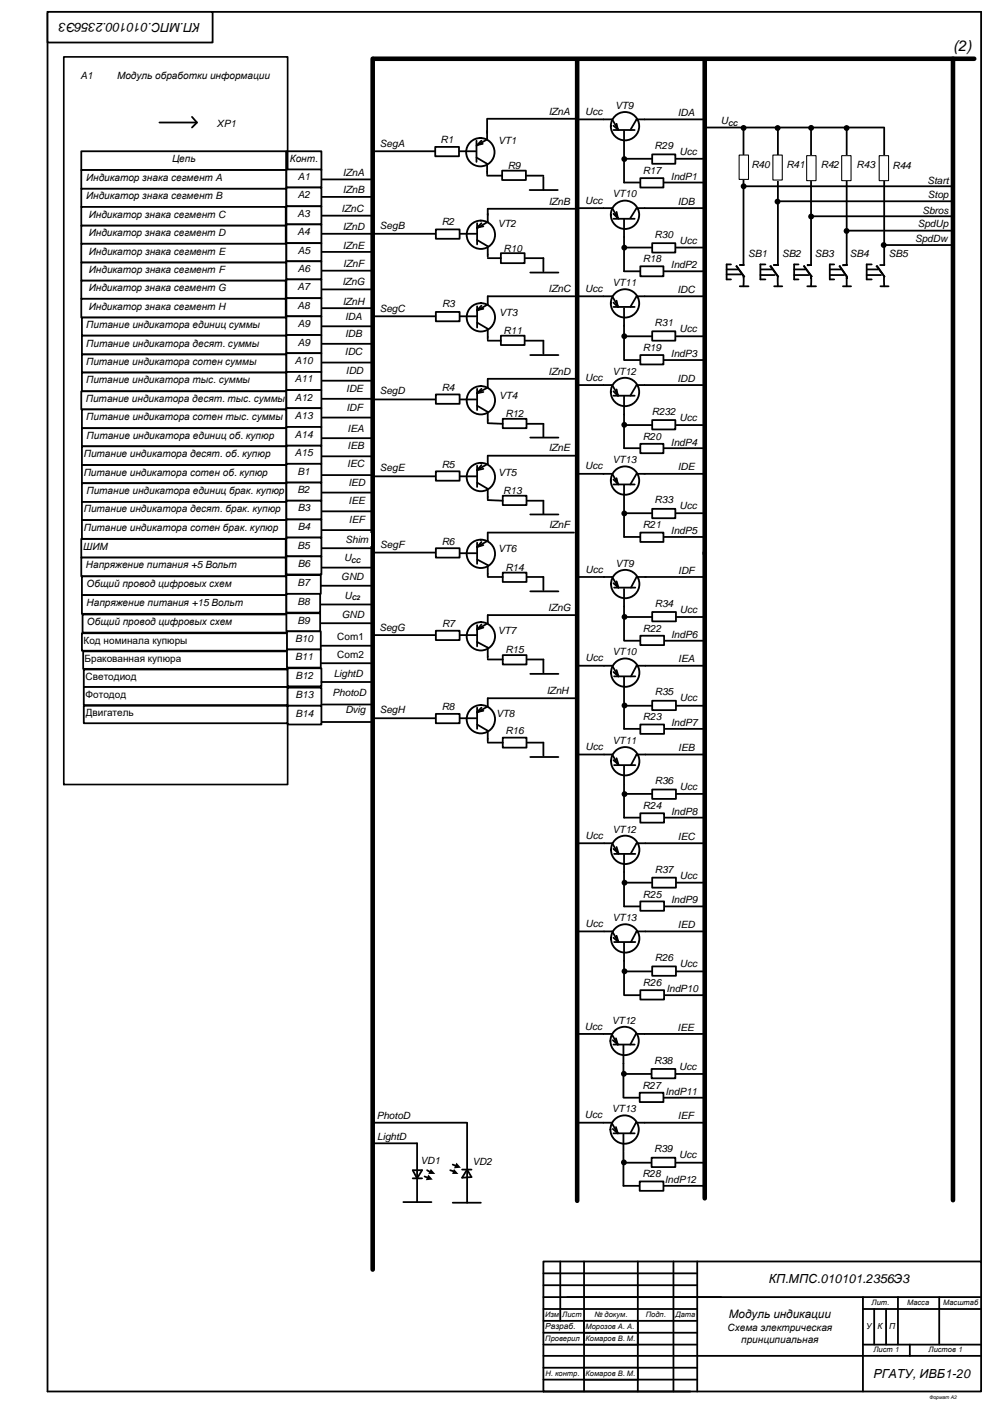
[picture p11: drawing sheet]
<svg xmlns="http://www.w3.org/2000/svg" width="420mm" height="594mm" viewBox="0 0 420 594" stroke-linecap="round" stroke-linejoin="round" font-family="sans-serif">
<path d="M20.1 5.6v583.4h272M20.1 5h395v528.9" fill="none" stroke="#000" stroke-width=".76"/>
<path d="M20.1 5h69.9v13h-69.9z" fill-rule="evenodd" fill="#fff"/>
<path d="M20.1 5h69.9v13h-69.9z" fill="none" stroke="#000" stroke-width=".76"/>
<g fill="#fff">
<path d="M295 533.9h120.1v15.1h-120.1z" fill-rule="evenodd"/>
<path d="M295 549h70.1v24.9h-70.1z" fill-rule="evenodd"/>
<path d="M365.1 573.9h50v15.1h-50z" fill-rule="evenodd"/>
</g>
<g fill="none" stroke="#000" stroke-width=".76">
<path d="M229.9 533.9h185.2v55.1h-185.2zM229.9 539h65.1M237.1 533.9v25.2M295 533.9v55.1M229.9 549h185.2M229.9 554h65.1M229.9 559.1h65.1M229.9 544h65.1M365.1 554h50M365.1 549v40M369.9 554v15.1M374.9 554v15.1"/>
<path d="M379.9 549v20.1M397.4 549v20.1M229.9 564.1h65.1M229.9 569.1h65.1M229.9 573.9h185.2M229.9 578.9h65.1M365.1 569.1h50M385 569.1v4.8M229.9 583.9h65.1"/>
</g>
<path d="M247.1 564.1h22.8v5h-22.8z" fill-rule="evenodd" fill="#fff"/>
<path d="M247.1 533.9v55.1M269.9 533.9v55.1M285 533.9v55.1M247.1 564.1h22.8v5h-22.8z" fill="none" stroke="#000" stroke-width=".76"/>
<path d="M247.1 559.1h22.8v5h-22.8z" fill-rule="evenodd" fill="#fff"/>
<path d="M247.1 559.1h22.8v5h-22.8z" fill="none" stroke="#000" stroke-width=".76"/>
<path d="M247.1 578.9h22.8v5h-22.8z" fill-rule="evenodd" fill="#fff"/>
<path d="M247.1 578.9h22.8v5h-22.8z" fill="none" stroke="#000" stroke-width=".76"/>
<path d="M157.7 24.9v512.5" fill="none" stroke="#000" stroke-width="1.9"/>
<path d="M34.4 64h86.8v8h-86.8z" fill-rule="evenodd" fill="#fff"/>
<g fill="none" stroke="#000" stroke-width=".76">
<path d="M34.4 64h86.8v8h-86.8zM135.2 75.9h22.2M135.2 83.3h22.2M135.2 91.3h22.2M135.2 99h22.2M135.2 106.6h22.2M135.2 114.6h22.2M135.2 130.4h22.2M135.2 122.5h22.2M135.2 138.1h22M134.9 145.5h22.3M135.2 153.5h22"/>
<path d="M134.9 176.7h22.3M134.9 161.1h22.3M135.2 168.8h22M134.9 193.1h22.3M134.9 185.5h22.3M134.9 216.4h22.3M134.9 208.5h22.3M135.2 201.1h22M134.9 224.4h22.3M135.5 232h21.9M135.5 240.2h21.9"/>
</g>
<g fill="#fff">
<path d="M145.3 225.7h11.6v5.3h-11.6z" fill-rule="evenodd"/>
<path d="M34.4 72h86.8v7.9h-86.8z" fill-rule="evenodd"/>
</g>
<path d="M34.4 72h86.8v7.9h-86.8z" fill="none" stroke="#000" stroke-width=".76"/>
<path d="M34.4 79.9h86.8v7.7h-86.8z" fill-rule="evenodd" fill="#fff"/>
<path d="M34.4 79.9h86.8v7.7h-86.8z" fill="none" stroke="#000" stroke-width=".76"/>
<path d="M34.4 87.6h86.5v7.9h-86.5z" fill-rule="evenodd" fill="#fff"/>
<path d="M34.4 87.6h86.5v7.9h-86.5z" fill="none" stroke="#000" stroke-width=".76"/>
<path d="M34.4 95.5h86.5v7.7h-86.5z" fill-rule="evenodd" fill="#fff"/>
<path d="M34.4 95.5h86.5v7.7h-86.5z" fill="none" stroke="#000" stroke-width=".76"/>
<path d="M34.4 103.2h86.8v7.9h-86.8z" fill-rule="evenodd" fill="#fff"/>
<path d="M34.4 103.2h86.8v7.9h-86.8z" fill="none" stroke="#000" stroke-width=".76"/>
<path d="M34.4 111.1h86.8v7.7h-86.8z" fill-rule="evenodd" fill="#fff"/>
<path d="M34.4 111.1h86.8v7.7h-86.8z" fill="none" stroke="#000" stroke-width=".76"/>
<path d="M34.4 118.8h86.5v7.7h-86.5z" fill-rule="evenodd" fill="#fff"/>
<path d="M34.4 118.8h86.5v7.7h-86.5z" fill="none" stroke="#000" stroke-width=".76"/>
<path d="M34.4 126.5h86.5v7.9h-86.5z" fill-rule="evenodd" fill="#fff"/>
<path d="M34.4 126.5h86.5v7.9h-86.5z" fill="none" stroke="#000" stroke-width=".76"/>
<path d="M34.4 228.1h86.5v7.9h-86.5z" fill-rule="evenodd" fill="#fff"/>
<path d="M34.4 228.1h86.5v7.9h-86.5z" fill="none" stroke="#000" stroke-width=".76"/>
<path d="M34.4 236h86.5v7.9h-86.5z" fill-rule="evenodd" fill="#fff"/>
<path d="M34.4 236h86.5v7.9h-86.5z" fill="none" stroke="#000" stroke-width=".76"/>
<path d="M34.7 134.4h86.5v7.7h-86.5z" fill-rule="evenodd" fill="#fff"/>
<path d="M34.7 134.4h86.5v7.7h-86.5z" fill="none" stroke="#000" stroke-width=".76"/>
<path d="M34.7 142.1h86.5v7.9h-86.5z" fill-rule="evenodd" fill="#fff"/>
<path d="M34.7 142.1h86.5v7.9h-86.5z" fill="none" stroke="#000" stroke-width=".76"/>
<path d="M34.7 150h86.5v7.7h-86.5z" fill-rule="evenodd" fill="#fff"/>
<path d="M34.7 150h86.5v7.7h-86.5z" fill="none" stroke="#000" stroke-width=".76"/>
<path d="M34.7 157.7h86.5v7.9h-86.5z" fill-rule="evenodd" fill="#fff"/>
<path d="M34.7 157.7h86.5v7.9h-86.5z" fill="none" stroke="#000" stroke-width=".76"/>
<path d="M34.4 165.6h86.8v7.7h-86.8z" fill-rule="evenodd" fill="#fff"/>
<path d="M34.4 165.6h86.8v7.7h-86.8z" fill="none" stroke="#000" stroke-width=".76"/>
<path d="M34.7 173.3h86.5v7.9h-86.5z" fill-rule="evenodd" fill="#fff"/>
<path d="M34.7 173.3h86.5v7.9h-86.5z" fill="none" stroke="#000" stroke-width=".76"/>
<path d="M34.7 181.2h86.5v7.7h-86.5z" fill-rule="evenodd" fill="#fff"/>
<path d="M34.7 181.2h86.5v7.7h-86.5z" fill="none" stroke="#000" stroke-width=".76"/>
<path d="M34.7 188.9h86.5v7.9h-86.5z" fill-rule="evenodd" fill="#fff"/>
<path d="M34.7 188.9h86.5v7.9h-86.5z" fill="none" stroke="#000" stroke-width=".76"/>
<path d="M34.7 196.8h86.5v7.7h-86.5z" fill-rule="evenodd" fill="#fff"/>
<path d="M34.7 196.8h86.5v7.7h-86.5z" fill="none" stroke="#000" stroke-width=".76"/>
<path d="M34.7 204.5h86.5v8h-86.5z" fill-rule="evenodd" fill="#fff"/>
<path d="M34.7 204.5h86.5v8h-86.5z" fill="none" stroke="#000" stroke-width=".76"/>
<path d="M34.7 212.5h86.5v7.6h-86.5z" fill-rule="evenodd" fill="#fff"/>
<path d="M34.7 212.5h86.5v7.6h-86.5z" fill="none" stroke="#000" stroke-width=".76"/>
<path d="M34.7 220.1h86.5v8h-86.5z" fill-rule="evenodd" fill="#fff"/>
<path d="M34.7 220.1h86.5v8h-86.5zM134.9 247.9h22.3" fill="none" stroke="#000" stroke-width=".76"/>
<path d="M34.7 243.9h86.5v8h-86.5z" fill-rule="evenodd" fill="#fff"/>
<path d="M34.7 243.9h86.5v8h-86.5z" fill="none" stroke="#000" stroke-width=".76"/>
<path d="M144.7 233.6h10.6v5.3h-10.6z" fill-rule="evenodd" fill="#fff"/>
<path d="M134.9 255.9h22.3" fill="none" stroke="#000" stroke-width=".76"/>
<path d="M34.7 251.9h86.5v7.9h-86.5z" fill-rule="evenodd" fill="#fff"/>
<path d="M34.7 251.9h86.5v7.9h-86.5zM134.9 263.8h22.3" fill="none" stroke="#000" stroke-width=".76"/>
<path d="M34.9 260.1h86.5v7.7h-86.5z" fill-rule="evenodd" fill="#fff"/>
<path d="M34.9 260.1h86.5v7.7h-86.5z" fill="none" stroke="#000" stroke-width=".76"/>
<path d="M121.2 64h14.8v8h-14.8z" fill-rule="evenodd" fill="#fff"/>
<path d="M121.2 64h14.8v8h-14.8z" fill="none" stroke="#000" stroke-width=".76"/>
<path d="M34.7 268h87v7.4h-87z" fill-rule="evenodd" fill="#fff"/>
<path d="M34.7 268h87v7.4h-87z" fill="none" stroke="#000" stroke-width=".76"/>
<path d="M35.2 275.7h86.5v7.4h-86.5z" fill-rule="evenodd" fill="#fff"/>
<path d="M35.2 275.7h86.5v7.4h-86.5zM135.5 273.3h22.5M135.5 280.7h21.9" fill="none" stroke="#000" stroke-width=".76"/>
<g fill="#fff">
<path d="M142.1 267.2h14.5v5.1h-14.5z" fill-rule="evenodd"/>
<path d="M142.1 274.9h14v5h-14z" fill-rule="evenodd"/>
</g>
<path d="M27 24.1h94.7v308h-94.7z" fill="none" stroke="#000" stroke-width=".71"/>
<g fill="#fff">
<path d="M140.5 282.6h14v5h-14z" fill-rule="evenodd"/>
<path d="M35.5 283.4h86.2v7.4h-86.2z" fill-rule="evenodd"/>
</g>
<path d="M35.5 283.4h86.2v7.4h-86.2z" fill="none" stroke="#000" stroke-width=".76"/>
<g fill="#fff">
<path d="M140 290.8h16.1v5h-16.1z" fill-rule="evenodd"/>
<path d="M35.5 290.8h86.2v7.6h-86.2z" fill-rule="evenodd"/>
</g>
<path d="M35.5 290.8h86.2v7.6h-86.2z" fill="none" stroke="#000" stroke-width=".76"/>
<path d="M121.2 71.7h14.8v7.7h-14.8z" fill-rule="evenodd" fill="#fff"/>
<path d="M121.2 71.7h14.8v7.7h-14.8z" fill="none" stroke="#000" stroke-width=".76"/>
<path d="M121.2 79.4h14.8v7.9h-14.8z" fill-rule="evenodd" fill="#fff"/>
<path d="M121.2 79.4h14.8v7.9h-14.8z" fill="none" stroke="#000" stroke-width=".76"/>
<path d="M121.2 87.3h14.8v7.7h-14.8z" fill-rule="evenodd" fill="#fff"/>
<path d="M121.2 87.3h14.8v7.7h-14.8z" fill="none" stroke="#000" stroke-width=".76"/>
<path d="M121.2 95h14.8v7.9h-14.8z" fill-rule="evenodd" fill="#fff"/>
<path d="M121.2 95h14.8v7.9h-14.8z" fill="none" stroke="#000" stroke-width=".76"/>
<path d="M121.2 102.9h14.8v7.7h-14.8z" fill-rule="evenodd" fill="#fff"/>
<path d="M121.2 102.9h14.8v7.7h-14.8z" fill="none" stroke="#000" stroke-width=".76"/>
<path d="M121.2 110.6h14.8v7.7h-14.8z" fill-rule="evenodd" fill="#fff"/>
<path d="M121.2 110.6h14.8v7.7h-14.8z" fill="none" stroke="#000" stroke-width=".76"/>
<path d="M121.2 118.3h14.8v7.9h-14.8z" fill-rule="evenodd" fill="#fff"/>
<path d="M121.2 118.3h14.8v7.9h-14.8z" fill="none" stroke="#000" stroke-width=".76"/>
<path d="M121.2 126.2h14.8v7.7h-14.8z" fill-rule="evenodd" fill="#fff"/>
<path d="M121.2 126.2h14.8v7.7h-14.8z" fill="none" stroke="#000" stroke-width=".76"/>
<path d="M121.2 133.9h14.8v7.9h-14.8z" fill-rule="evenodd" fill="#fff"/>
<path d="M121.2 133.9h14.8v7.9h-14.8z" fill="none" stroke="#000" stroke-width=".76"/>
<path d="M121.2 141.8h14.8v7.7h-14.8z" fill-rule="evenodd" fill="#fff"/>
<path d="M121.2 141.8h14.8v7.7h-14.8z" fill="none" stroke="#000" stroke-width=".76"/>
<path d="M121.2 149.5h14.8v7.9h-14.8z" fill-rule="evenodd" fill="#fff"/>
<path d="M121.2 149.5h14.8v7.9h-14.8z" fill="none" stroke="#000" stroke-width=".76"/>
<path d="M121.2 157.4h14.8v7.7h-14.8z" fill-rule="evenodd" fill="#fff"/>
<path d="M121.2 157.4h14.8v7.7h-14.8z" fill="none" stroke="#000" stroke-width=".76"/>
<path d="M121.2 165.1h14.8v7.7h-14.8z" fill-rule="evenodd" fill="#fff"/>
<path d="M121.2 165.1h14.8v7.7h-14.8z" fill="none" stroke="#000" stroke-width=".76"/>
<path d="M121.2 172.8h14.8v7.9h-14.8z" fill-rule="evenodd" fill="#fff"/>
<path d="M121.2 172.8h14.8v7.9h-14.8z" fill="none" stroke="#000" stroke-width=".76"/>
<path d="M121.2 180.7h14.8v7.9h-14.8z" fill-rule="evenodd" fill="#fff"/>
<path d="M121.2 180.7h14.8v7.9h-14.8z" fill="none" stroke="#000" stroke-width=".76"/>
<path d="M121.2 188.6h14.8v7.7h-14.8z" fill-rule="evenodd" fill="#fff"/>
<path d="M121.2 188.6h14.8v7.7h-14.8z" fill="none" stroke="#000" stroke-width=".76"/>
<path d="M121.2 196.3h14.8v8h-14.8z" fill-rule="evenodd" fill="#fff"/>
<path d="M121.2 196.3h14.8v8h-14.8z" fill="none" stroke="#000" stroke-width=".76"/>
<path d="M121.2 204.3h14.8v7.6h-14.8z" fill-rule="evenodd" fill="#fff"/>
<path d="M121.2 204.3h14.8v7.6h-14.8z" fill="none" stroke="#000" stroke-width=".76"/>
<path d="M121.2 211.9h14.8v8h-14.8z" fill-rule="evenodd" fill="#fff"/>
<path d="M121.2 211.9h14.8v8h-14.8z" fill="none" stroke="#000" stroke-width=".76"/>
<path d="M121.2 219.9h14.8v7.6h-14.8z" fill-rule="evenodd" fill="#fff"/>
<path d="M121.2 219.9h14.8v7.6h-14.8z" fill="none" stroke="#000" stroke-width=".76"/>
<path d="M121.2 227.5h14.8v8h-14.8z" fill-rule="evenodd" fill="#fff"/>
<path d="M121.2 227.5h14.8v8h-14.8z" fill="none" stroke="#000" stroke-width=".76"/>
<path d="M121.2 235.5h14.8v7.7h-14.8z" fill-rule="evenodd" fill="#fff"/>
<path d="M121.2 235.5h14.8v7.7h-14.8z" fill="none" stroke="#000" stroke-width=".76"/>
<path d="M121.2 243.4h14.5v8h-14.5z" fill-rule="evenodd" fill="#fff"/>
<path d="M121.2 243.4h14.5v8h-14.5z" fill="none" stroke="#000" stroke-width=".76"/>
<path d="M121.2 251.4h14.3v7.9h-14.3z" fill-rule="evenodd" fill="#fff"/>
<path d="M121.2 251.4h14.3v7.9h-14.3z" fill="none" stroke="#000" stroke-width=".76"/>
<path d="M121.2 259.6h14.3v7.6h-14.3z" fill-rule="evenodd" fill="#fff"/>
<path d="M121.2 259.6h14.3v7.6h-14.3z" fill="none" stroke="#000" stroke-width=".76"/>
<path d="M121.4 267.2h14.3v7.7h-14.3z" fill-rule="evenodd" fill="#fff"/>
<path d="M121.4 267.2h14.3v7.7h-14.3z" fill="none" stroke="#000" stroke-width=".76"/>
<path d="M121.4 274.9h14.3v7.7h-14.3z" fill-rule="evenodd" fill="#fff"/>
<path d="M121.4 274.9h14.3v7.7h-14.3z" fill="none" stroke="#000" stroke-width=".76"/>
<path d="M121.7 282.8h14.3v7.7h-14.3z" fill-rule="evenodd" fill="#fff"/>
<path d="M121.7 282.8h14.3v7.7h-14.3z" fill="none" stroke="#000" stroke-width=".76"/>
<path d="M121.7 291h14.3v7.7h-14.3z" fill-rule="evenodd" fill="#fff"/>
<g fill="none" stroke="#000" stroke-width=".76">
<path d="M121.7 291h14.3v7.7h-14.3zM157.7 475.2h39.7M197.6 475.2v33.9M158.2 483.9h18.3v24.9M174.6 498.7h4M174.6 495.3l1.9 3.4 2.1-3.4h-3.7M179.7 497.9l1.3 .6M180.7 495.3l1.3 .8M190.5 495.3l1.6 .5M191.6 492.9l1.3 .5M195.5 495h4M197.6 495l1.9 3.2-4 .3z"/>
<path d="M170.7 508.8h11.9M191.6 509.1h11.9"/>
</g>
<path d="M181.2 497.2l1.9 2.1-2.9 .2zM182.3 494.8l1.8 2.1h-2.9zM192.1 494.8l1.8 2.1h-2.6zM193.1 492.1l1.9 2.1-2.9 .3z" fill="#000"/>
<path d="M35.5 298.7h86.2v7.4h-86.2z" fill-rule="evenodd" fill="#fff"/>
<path d="M35.5 298.7h86.2v7.4h-86.2z" fill="none" stroke="#000" stroke-width=".76"/>
<path d="M121.7 298.7h14.3v8h-14.3z" fill-rule="evenodd" fill="#fff"/>
<path d="M121.7 298.7h14.3v8h-14.3z" fill="none" stroke="#000" stroke-width=".76"/>
<path d="M145.5 298.2h9.8v5h-9.8z" fill-rule="evenodd" fill="#fff"/>
<path d="M67.5 51.9h15.3M81.2 49.5l2.1 2.4-2.1 2.1M201.6 59.5v9M203.7 59.5l-1.8 1.9 2.4-.5M206.1 50.5v8.5l-4.5 2.6M194.2 64h7.1M201.6 66.7l4.5 2.6v4.5M222.5 74.3h7.4M136 288.7h21.2M136.5 298.2h21.5M136.3 305.6h21.1" fill="none" stroke="#000" stroke-width=".76"/>
<path d="M244.2 25.9v482.4" fill="none" stroke="#000" stroke-width="1.9"/>
<circle cx="203.2" cy="64.4" r="6" fill="none" stroke="#000" stroke-width=".79"/>
<path d="M212.5 72.2h10v4h-10z" fill-rule="evenodd" fill="#fff"/>
<path d="M206.1 50.3h37.3M158.7 64h25.4M212.5 72.2h10v4h-10zM206.4 88.4h37.3" fill="none" stroke="#000" stroke-width=".76"/>
<path d="M184.1 62.2h10.1v3.9h-10.1z" fill-rule="evenodd" fill="#fff"/>
<path d="M184.1 62.2h10.1v3.9h-10.1zM206.1 74.3h6.4M229.9 74.9v5.5M194.5 99h7.1M201.9 94.5v9M203.7 94.5l-1.8 1.8 2.6-.5M206.4 90.5v3.4l-4.5 2.7M224.1 80.4h11.9M201.9 101.6l4.5 2.6v4.5M222 109.3h7.9" fill="none" stroke="#000" stroke-width=".76"/>
<circle cx="203.5" cy="99.4" r="6" fill="none" stroke="#000" stroke-width=".79"/>
<path d="M211.9 107.2h10.1v4.2h-10.1z" fill-rule="evenodd" fill="#fff"/>
<path d="M206.4 109.3h5.5M211.9 107.2h10.1v4.2h-10.1zM224.4 115.4h11.9M229.9 109.3v5.5M194.5 133.9h7.1M201.9 129.6v9M201.9 136.5l4.5 2.7v4.5M203.7 129.4l-1.8 1.8 2.6-.5M206.4 125.4v3.5l-4.5 2.6M222 144.2h7.9" fill="none" stroke="#000" stroke-width=".76"/>
<circle cx="203.5" cy="134.3" r="6" fill="none" stroke="#000" stroke-width=".79"/>
<path d="M211.9 142.1h10.1v3.9h-10.1z" fill-rule="evenodd" fill="#fff"/>
<path d="M206.4 144.2h5.5M211.9 142.1h10.1v3.9h-10.1zM224.4 150.3h11.9M229.9 144.2v5.6M194.5 169.1h7.1M201.9 164.6v9M201.9 171.7l4.5 2.7v4.5M203.7 164.6l-1.8 1.8M204.5 165.9l-2.6 .5M206.4 160.3v3.7l-4.5 2.4M222.8 179.4h7.1" fill="none" stroke="#000" stroke-width=".76"/>
<circle cx="203.5" cy="169.4" r="6" fill="none" stroke="#000" stroke-width=".79"/>
<path d="M212.7 177.3h10.1v3.9h-10.1z" fill-rule="evenodd" fill="#fff"/>
<path d="M206.4 179.1l6.3 .3M212.7 177.3h10.1v3.9h-10.1zM229.9 179.4v5.5M201.9 197.1v9M203.7 196.8l-1.8 2.2M204.5 198.4l-2.6 .6M206.4 192.9v3.4l-4.5 2.7M224.4 185.2h11.9M194.5 201.6h7.1M201.9 204.3l4.5 2.6v4.5M222.8 211.9h7.1" fill="none" stroke="#000" stroke-width=".76"/>
<circle cx="203.5" cy="201.9" r="6" fill="none" stroke="#000" stroke-width=".79"/>
<path d="M212.7 209.8h10.1v4h-10.1z" fill-rule="evenodd" fill="#fff"/>
<path d="M206.4 211.7l6.3 .2M212.7 209.8h10.1v4h-10.1zM224.4 217.8h11.9M229.9 211.9v5.6M194.5 234.2h7.1M201.9 229.7v9M201.9 236.8l4.5 2.4v4.7M203.7 229.4l-1.8 2.1M204.5 230.7l-2.6 .8M206.4 225.4v3.5l-4.5 2.6M222.8 244.2h7.1" fill="none" stroke="#000" stroke-width=".76"/>
<circle cx="203.5" cy="234.4" r="6" fill="none" stroke="#000" stroke-width=".79"/>
<path d="M212.7 242.4h10.1v3.9h-10.1z" fill-rule="evenodd" fill="#fff"/>
<path d="M206.4 244.2h6.3M212.7 242.4h10.1v3.9h-10.1zM224.4 250.3h11.9M229.9 244.2v5.6M194.5 268.8h7.1M201.9 264.6v9M201.9 271.7l4.5 2.4v4.5M203.7 264.3l-1.8 2.1M204.5 265.6l-2.6 .8M206.4 260.3v3.5l-4.5 2.6M222.8 279.1h7.1" fill="none" stroke="#000" stroke-width=".76"/>
<circle cx="203.5" cy="269.3" r="6" fill="none" stroke="#000" stroke-width=".79"/>
<path d="M212.7 277.3h10.1v4h-10.1z" fill-rule="evenodd" fill="#fff"/>
<path d="M206.4 279.1h6.3M212.7 277.3h10.1v4h-10.1zM229.9 279.1v5.6M201.9 299.5v9M203.7 299.5l-1.8 1.9 2.6-.6M206.4 295.5v3.5l-4.5 2.6M224.4 285.2h11.9M194.5 304h7.1M201.9 306.7l4.5 2.6v4.5M222.8 314.3h7.1" fill="none" stroke="#000" stroke-width=".76"/>
<circle cx="203.5" cy="304.4" r="6" fill="none" stroke="#000" stroke-width=".79"/>
<path d="M212.7 312.2h10.1v4.2h-10.1z" fill-rule="evenodd" fill="#fff"/>
<path d="M158.5 99h25.9M206.4 88.4v2.6M206.4 125.4h36.8M206.4 160.3h36.8M206.4 192.9h37M206.4 225.4h36.5M206.4 260.3h36.8M206.4 295.5h36.8M206.4 314.3h6.3M212.7 312.2h10.1v4.2h-10.1zM229.9 314.3v5.6M224.4 320.4h11.9" fill="none" stroke="#000" stroke-width=".76"/>
<path d="M184.4 97.1h10.1v4h-10.1z" fill-rule="evenodd" fill="#fff"/>
<path d="M184.4 97.1h10.1v4h-10.1zM158.2 133.9h26.2" fill="none" stroke="#000" stroke-width=".76"/>
<path d="M184.4 132h10.1v4h-10.1z" fill-rule="evenodd" fill="#fff"/>
<path d="M184.4 132h10.1v4h-10.1zM158.2 169.1h32.8" fill="none" stroke="#000" stroke-width=".76"/>
<path d="M184.4 167h10.1v3.9h-10.1z" fill-rule="evenodd" fill="#fff"/>
<path d="M184.4 167h10.1v3.9h-10.1zM158.5 201.6h32.3" fill="none" stroke="#000" stroke-width=".76"/>
<path d="M184.4 199.5h10.1v4h-10.1z" fill-rule="evenodd" fill="#fff"/>
<path d="M184.4 199.5h10.1v4h-10.1zM158.2 233.9h32.6" fill="none" stroke="#000" stroke-width=".76"/>
<path d="M184.4 232h10.1v4h-10.1z" fill-rule="evenodd" fill="#fff"/>
<path d="M184.4 232h10.1v4h-10.1zM158.2 268.8h32.6" fill="none" stroke="#000" stroke-width=".76"/>
<path d="M184.4 267h10.1v3.9h-10.1z" fill-rule="evenodd" fill="#fff"/>
<path d="M184.4 267h10.1v3.9h-10.1zM158.5 304h32.3" fill="none" stroke="#000" stroke-width=".76"/>
<path d="M184.4 302.2h10.1v3.9h-10.1z" fill-rule="evenodd" fill="#fff"/>
<path d="M244.2 50.5h14.8l2.7 4.5M259.6 55h9M260.9 52.4l.5 2.4-1.8-1.6M264.1 55.3v7.4M297.9 50.5h-28.6l-2.6 4.5M264.1 77.3h34.1M184.4 302.2h10.1v3.9h-10.1z" fill="none" stroke="#000" stroke-width=".76"/>
<path d="M298.2 25.7v208.7" fill="none" stroke="#000" stroke-width="1.9"/>
<circle cx="264.5" cy="53.4" r="6" fill="none" stroke="#000" stroke-width=".79"/>
<path d="M270.9 75.4h9.8v4h-9.8z" fill-rule="evenodd" fill="#fff"/>
<path d="M264.1 63v14.3M264.1 67.2h34.1M270.9 75.4h9.8v4h-9.8z" fill="none" stroke="#000" stroke-width=".76"/>
<circle cx="264.2" cy="67.3" r="1.24" fill="#000"/>
<path d="M276 65.4h9.8v3.9h-9.8z" fill-rule="evenodd" fill="#fff"/>
<path d="M276 65.4h9.8v3.9h-9.8zM244.2 88.1h14.8l2.7 4.5M259.6 92.6h9M260.9 89.7l.5 2.6-1.8-1.8M264.1 92.9v7.4M297.9 88.1h-28.6l-2.6 4.2M264.1 114.8h34.1" fill="none" stroke="#000" stroke-width=".76"/>
<circle cx="264.5" cy="90.9" r="6" fill="none" stroke="#000" stroke-width=".79"/>
<path d="M270.9 112.7h9.8v4.2h-9.8z" fill-rule="evenodd" fill="#fff"/>
<path d="M264.1 100.3v14.5M264.1 104.8h34.1M270.9 112.7h9.8v4.2h-9.8z" fill="none" stroke="#000" stroke-width=".76"/>
<circle cx="264.2" cy="104.8" r="1.24" fill="#000"/>
<path d="M276 102.9h9.8v4h-9.8z" fill-rule="evenodd" fill="#fff"/>
<path d="M276 102.9h9.8v4h-9.8zM244.2 125.4h14.8l2.7 4.5M259.6 129.9h9M260.9 127.3l.5 2.6-1.8-1.8M264.1 130.4v7.4M297.9 125.4h-28.6l-2.6 4.5M264.1 152.4h34.1" fill="none" stroke="#000" stroke-width=".76"/>
<circle cx="264.5" cy="128.4" r="6" fill="none" stroke="#000" stroke-width=".79"/>
<path d="M270.9 150.3h9.8v4h-9.8z" fill-rule="evenodd" fill="#fff"/>
<path d="M264.1 137.8v14.3M264.1 142.3h34.1M270.9 150.3h9.8v4h-9.8z" fill="none" stroke="#000" stroke-width=".76"/>
<circle cx="264.2" cy="142.3" r="1.24" fill="#000"/>
<path d="M276 140.2h9.8v4h-9.8z" fill-rule="evenodd" fill="#fff"/>
<path d="M276 140.2h9.8v4h-9.8zM244.2 163h14.8l2.7 4.5M259.6 167.5h9M260.9 164.8l.5 2.7-1.8-1.9M264.1 167.7v7.7M297.9 163h-28.6l-2.6 4.5M264.1 189.7h34.1" fill="none" stroke="#000" stroke-width=".76"/>
<circle cx="264.5" cy="165.9" r="6" fill="none" stroke="#000" stroke-width=".79"/>
<path d="M270.9 187.9h9.8v3.9h-9.8z" fill-rule="evenodd" fill="#fff"/>
<path d="M264.1 175.4v14.3M264.1 179.9h34.1M270.9 187.9h9.8v3.9h-9.8z" fill="none" stroke="#000" stroke-width=".76"/>
<circle cx="264.2" cy="179.8" r="1.24" fill="#000"/>
<path d="M276 177.8h9.8v4h-9.8z" fill-rule="evenodd" fill="#fff"/>
<path d="M276 177.8h9.8v4h-9.8zM244.2 200.6h14.8l2.7 4.5M259.6 205.1h9M260.9 202.4l.5 2.4-1.8-1.9M264.1 205.3v7.4M297.9 200.6h-28.6l-2.6 4.5M264.1 227.3h34.1" fill="none" stroke="#000" stroke-width=".76"/>
<circle cx="264.5" cy="203.4" r="6" fill="none" stroke="#000" stroke-width=".79"/>
<path d="M270.9 225.4h9.8v4h-9.8z" fill-rule="evenodd" fill="#fff"/>
<path d="M264.1 213v14.3M264.1 217.2h34.1M270.9 225.4h9.8v4h-9.8z" fill="none" stroke="#000" stroke-width=".76"/>
<circle cx="264.2" cy="217.3" r="1.24" fill="#000"/>
<path d="M276 215.4h9.8v3.9h-9.8z" fill-rule="evenodd" fill="#fff"/>
<path d="M276 215.4h9.8v3.9h-9.8zM244.2 244.2h14.8l2.7 4.5M259.6 246.9l2.1 1.8M259.8 248.7h9M260.9 246.1l.8 2.6M264.1 249.2v7.4M297.9 244.2h-28.6l-2.3 4.5M264.1 271.2h34.1" fill="none" stroke="#000" stroke-width=".76"/>
<path d="M298.2 233.9v273.3" fill="none" stroke="#000" stroke-width="1.9"/>
<circle cx="264.5" cy="247.2" r="6" fill="none" stroke="#000" stroke-width=".79"/>
<path d="M270.9 269.1h10.1v3.9h-10.1z" fill-rule="evenodd" fill="#fff"/>
<path d="M264.1 256.6v14.3M264.3 261.1h34.1M270.9 269.1h10.1v3.9h-10.1z" fill="none" stroke="#000" stroke-width=".76"/>
<circle cx="264.2" cy="261.1" r="1.24" fill="#000"/>
<path d="M276 259h10v4h-10z" fill-rule="evenodd" fill="#fff"/>
<path d="M276 259h10v4h-10zM244.2 281.8h14.8l2.7 4.5M259.6 284.4l2.1 1.9M259.8 286.3h9M260.9 283.6l.8 2.7M264.1 286.5v7.5M297.9 281.8h-28.6l-2.3 4.5M264.1 308.5h34.1" fill="none" stroke="#000" stroke-width=".76"/>
<circle cx="264.5" cy="284.7" r="6" fill="none" stroke="#000" stroke-width=".79"/>
<path d="M270.9 306.7h10.1v3.9h-10.1z" fill-rule="evenodd" fill="#fff"/>
<path d="M264.1 294.2v14.3M264.3 298.7h34.1M270.9 306.7h10.1v3.9h-10.1z" fill="none" stroke="#000" stroke-width=".76"/>
<circle cx="264.2" cy="298.6" r="1.24" fill="#000"/>
<path d="M276 296.6h10v4h-10z" fill-rule="evenodd" fill="#fff"/>
<path d="M276 296.6h10v4h-10zM244.2 319.4h14.8l2.7 4.4M297.9 319.4h-28.6l-2.3 4.4M259.8 323.8h9M260.9 320.9l.8 2.7-2.1-1.9M264.1 324.1v7.4M264.1 346.1h34.1" fill="none" stroke="#000" stroke-width=".76"/>
<circle cx="264.5" cy="322.2" r="6" fill="none" stroke="#000" stroke-width=".79"/>
<path d="M270.9 344.2h10.1v4h-10.1z" fill-rule="evenodd" fill="#fff"/>
<path d="M264.1 331.8v14.3M264.3 336h34.1M270.9 344.2h10.1v4h-10.1z" fill="none" stroke="#000" stroke-width=".76"/>
<circle cx="264.2" cy="336.1" r="1.24" fill="#000"/>
<path d="M276 334.2h10v3.9h-10z" fill-rule="evenodd" fill="#fff"/>
<path d="M276 334.2h10v3.9h-10zM244.2 356.9h14.8l2.7 4.5M260.9 358.5l.8 2.7-2.1-1.9M297.9 356.9h-28.6l-2.3 4.3M259.8 361.4h9M264.1 361.7v7.4M264.1 383.6h34.1" fill="none" stroke="#000" stroke-width=".76"/>
<circle cx="264.5" cy="359.7" r="6" fill="none" stroke="#000" stroke-width=".79"/>
<path d="M270.9 381.5h10.1v4h-10.1z" fill-rule="evenodd" fill="#fff"/>
<path d="M264.1 369.1v14.5M264.3 373.6h34.1M270.9 381.5h10.1v4h-10.1z" fill="none" stroke="#000" stroke-width=".76"/>
<circle cx="264.2" cy="373.6" r="1.24" fill="#000"/>
<path d="M276 371.5h10v4.2h-10z" fill-rule="evenodd" fill="#fff"/>
<path d="M276 371.5h10v4.2h-10zM244.2 394.2h14.8l2.7 4.5M259.6 396.9l2.1 1.8M259.8 398.7h9M260.9 396.1l.8 2.6M264.1 399v7.7M297.9 394.2h-28.6l-2.3 4.5M264.1 421.2h34.1" fill="none" stroke="#000" stroke-width=".76"/>
<circle cx="264.5" cy="397.2" r="6" fill="none" stroke="#000" stroke-width=".79"/>
<path d="M270.9 419.1h10.1v4h-10.1z" fill-rule="evenodd" fill="#fff"/>
<path d="M264.1 406.7v14.3M264.3 411.2h34.1M270.9 419.1h10.1v4h-10.1z" fill="none" stroke="#000" stroke-width=".76"/>
<circle cx="264.2" cy="411.1" r="1.24" fill="#000"/>
<path d="M276 409h10v4h-10z" fill-rule="evenodd" fill="#fff"/>
<path d="M276 409h10v4h-10zM243.9 437.6h14.9l2.6 4.5M260.6 439.5l.8 2.6M297.7 437.6h-28.6l-2.4 4.5M259.3 440.3l2.1 1.8M259.6 442.1h9M263.8 442.4v7.7M263.8 464.6h34.1" fill="none" stroke="#000" stroke-width=".76"/>
<circle cx="264.3" cy="440.6" r="6" fill="none" stroke="#000" stroke-width=".79"/>
<path d="M270.7 462.5h10v4h-10z" fill-rule="evenodd" fill="#fff"/>
<path d="M263.8 450.1v14.2M264.1 454.6h34.1M270.7 462.5h10v4h-10z" fill="none" stroke="#000" stroke-width=".76"/>
<circle cx="264" cy="454.5" r="1.24" fill="#000"/>
<path d="M275.7 452.4h10.1v4h-10.1z" fill-rule="evenodd" fill="#fff"/>
<path d="M275.7 452.4h10.1v4h-10.1zM243.9 475.2h14.9l2.6 4.5M259.3 477.8l2.1 1.9M259.6 479.7h9M260.6 477l.8 2.7M263.8 480v7.4M297.7 475.2h-28.6l-2.4 4.5M263.8 501.9h34.1" fill="none" stroke="#000" stroke-width=".76"/>
<circle cx="264.3" cy="478.1" r="6" fill="none" stroke="#000" stroke-width=".79"/>
<path d="M270.7 500.1h10v3.9h-10z" fill-rule="evenodd" fill="#fff"/>
<path d="M263.8 487.6v14.3M264.1 492.1h34.1M270.7 500.1h10v3.9h-10z" fill="none" stroke="#000" stroke-width=".76"/>
<circle cx="264" cy="492" r="1.24" fill="#000"/>
<path d="M275.7 490h10.1v4h-10.1z" fill-rule="evenodd" fill="#fff"/>
<path d="M298.2 54h75.7M314.6 54.2v11.2M314.6 75.9v36M275.7 490h10.1v4h-10.1z" fill="none" stroke="#000" stroke-width=".76"/>
<path d="M158 24.9h254.2" fill="none" stroke="#000" stroke-width="1.9"/>
<circle cx="314.6" cy="54.1" r="1.24" fill="#000"/>
<path d="M312.7 65.6h4v10.3h-4z" fill-rule="evenodd" fill="#fff"/>
<path d="M312.7 65.6h4v10.3h-4z" fill="none" stroke="#000" stroke-width=".44"/>
<path d="M329.1 54.2v11.4M329.1 76.2v36M307.4 116.2h6.1M307.4 114h4.8M309.3 111.9h-1.9v6.4h1.9M313.2 112.1l1.4 .1h-1.3M314.6 116.9l-2.9-4.2 3.2 4.2M314.7 116.9l-.1 4.3M313 121.2h3.7" fill="none" stroke="#000" stroke-width=".76"/>
<circle cx="329" cy="54.2" r="1.24" fill="#000"/>
<path d="M327 65.6h4v10.6h-4z" fill-rule="evenodd" fill="#fff"/>
<path d="M327 65.6h4v10.6h-4z" fill="none" stroke="#000" stroke-width=".44"/>
<path d="M343.2 54.2v11.7M343.2 76.7v35.5M321.7 116.4h6.1M322 114h4.5M323.8 111.9h-2.1v6.4h2.1M326 112.7l3.1 4.2-2.9-4.2M327.6 112.2h1.5zM329.1 117v4.2M327.6 121.2h3.4" fill="none" stroke="#000" stroke-width=".76"/>
<circle cx="343.2" cy="54.1" r="1.24" fill="#000"/>
<path d="M341.3 65.9h4v10.6h-4z" fill-rule="evenodd" fill="#fff"/>
<path d="M341.3 65.9h4v10.6h-4z" fill="none" stroke="#000" stroke-width=".44"/>
<path d="M358.2 54.2v11.7M358.2 76.5v35.7M336 116.4h6.1M336 114h4.8M337.9 111.9h-1.9v6.4h1.9M341.8 112.2h1.4l-1.4 .1M343.2 116.9l-2.9-4.2 3.1 4.2M343.3 117.1l-.1 4.1M341.6 121.2h3.7" fill="none" stroke="#000" stroke-width=".76"/>
<circle cx="358.2" cy="54.2" r="1.24" fill="#000"/>
<path d="M356.1 65.9h4v10.6h-4z" fill-rule="evenodd" fill="#fff"/>
<path d="M356.1 65.9h4v10.6h-4z" fill="none" stroke="#000" stroke-width=".44"/>
<path d="M374.1 54v11.9M374.1 76.5v35.7M351.1 116.4h6.1M351.1 114h4.8M353 111.9h-1.9v6.4h1.9M355.3 112.7l2.9 4.2M356.9 112.2h1.3l-1.4 .1M358.3 117.1l-.1 4.1M356.7 121.2h3.4" fill="none" stroke="#000" stroke-width=".76"/>
<path d="M372 65.9h4v10.6h-4z" fill-rule="evenodd" fill="#fff"/>
<path d="M372 65.9h4v10.6h-4z" fill="none" stroke="#000" stroke-width=".44"/>
<path d="M314.6 78.8h87.8M328.9 85.2h73.5M343.2 91.5h59.2M358.2 97.6h44.2M366.7 116.4h6.1M367 114h4.5M368.8 111.9h-2.1v6.4h2.1M370.9 112.7l3.2 4.2-2.9-4.2M372.5 112.2h1.6M373.9 103.7h28.5M374.1 117v4.2M372.5 121.2h3.5" fill="none" stroke="#000" stroke-width=".76"/>
<g fill="#000">
<circle cx="314.6" cy="78.8" r="1.24"/>
<circle cx="329" cy="85.3" r="1.24"/>
<circle cx="343.2" cy="91.6" r="1.24"/>
<circle cx="358.2" cy="97.8" r="1.24"/>
<circle cx="373.9" cy="103.7" r="1.24"/>
</g>
<g fill="#fff">
<path d="M391.8 74.9h10.4v3.2h-10.4z" fill-rule="evenodd"/>
<path d="M391.8 81.2h10.4v2.7h-10.4z" fill-rule="evenodd"/>
<path d="M389.5 87.8h12.7v2.7h-12.7z" fill-rule="evenodd"/>
<path d="M387.3 93.4h14.9v3.2h-14.9z" fill-rule="evenodd"/>
<path d="M386 99.5h16.2v3.2h-16.2z" fill-rule="evenodd"/>
</g>
<path d="M403.2 24.9v483.1" fill="none" stroke="#000" stroke-width="1.9"/>
<text font-size="6.3" x="403.4" y="21.8">(2)</text>
<g font-size="5.3">
<text x="84.7" y="9.9" transform="rotate(-180 84.7 9.9)">КП.МПС.010100.2356Э3</text>
<text x="325.3" y="543.2">КП.МПС.010101.2356Э3</text>
<text x="369.6" y="583.1">РГАТУ, ИВБ1-20</text>
</g>
<text font-size="4.9" x="308.4" y="557.9">Модуль индикации</text>
<g font-size="4.2">
<text x="34" y="33.5">A1</text>
<text x="49.5" y="33.3">Модуль обработки информации</text>
<text x="260.3" y="46.1">VT9</text>
<text x="91.9" y="53.6">ХP1</text>
<text x="232.2" y="48.7">IZnA</text>
<text x="247.7" y="48.6">Ucc</text>
<text x="286.8" y="49.1">IDA</text>
<text x="305.1" y="52.6">U</text>
<text x="160.8" y="62.2">SegA</text>
<text x="186.4" y="60.6">R1</text>
<text x="210.7" y="61.1">VT1</text>
<text x="277" y="63.1">R29</text>
<text x="287.5" y="65.6">Ucc</text>
<text x="72.8" y="68.5">Цепь</text>
<text x="122.6" y="68.5">Конт.</text>
<text x="214.8" y="71.6">R9</text>
<text x="317.9" y="71">R40</text>
<text x="332.7" y="71.1">R41</text>
<text x="347.3" y="71">R42</text>
<text x="362.4" y="71">R43</text>
<text x="377.6" y="71.4">R44</text>
<text x="36.4" y="76.6">Индикатор знака сегмент A</text>
<text x="126" y="76.2">A1</text>
<text x="145.1" y="74.4">IZnA</text>
<text x="272" y="73.6">R17</text>
<text x="283.9" y="76.1">IndP1</text>
<text x="392.4" y="77.7">Start</text>
<text x="126" y="84">A2</text>
<text x="145.1" y="81.8">IZnB</text>
<text x="259.1" y="83.6">VT10</text>
<text x="392.6" y="83.9">Stop</text>
<text x="36.4" y="84.4">Индикатор знака сегмент B</text>
<text x="144.5" y="89.6">IZnC</text>
<text x="232.2" y="86.6">IZnB</text>
<text x="247.7" y="86.1">Ucc</text>
<text x="286.8" y="86.6">IDB</text>
<text x="37.5" y="92.2">Индикатор знака сегмент C</text>
<text x="125.9" y="91.7">A3</text>
<text x="186.9" y="95.1">R2</text>
<text x="390.3" y="90.5">Sbros</text>
<text x="37.5" y="100">Индикатор знака сегмент D</text>
<text x="125.9" y="99.5">A4</text>
<text x="145" y="97.4">IZnD</text>
<text x="160.8" y="97">SegB</text>
<text x="210.6" y="96.1">VT2</text>
<text x="277" y="100.6">R30</text>
<text x="388.3" y="96.3">SpdUp</text>
<text x="37.6" y="107.7">Индикатор знака сегмент E</text>
<text x="126" y="107.3">A5</text>
<text x="145.1" y="105.2">IZnE</text>
<text x="213.1" y="106.5">R10</text>
<text x="287.5" y="103.1">Ucc</text>
<text x="387.2" y="102.3">SpdDw</text>
<text x="145.2" y="113">IZnF</text>
<text x="272" y="111.1">R18</text>
<text x="283.9" y="113.6">IndP2</text>
<text x="316.6" y="108.6">SB1</text>
<text x="330.9" y="108.6">SB2</text>
<text x="344.7" y="108.6">SB3</text>
<text x="359.6" y="108.6">SB4</text>
<text x="376.1" y="108.9">SB5</text>
<text x="37.6" y="115.5">Индикатор знака сегмент F</text>
<text x="126" y="115.1">A6</text>
<text x="37.5" y="123.3">Индикатор знака сегмент G</text>
<text x="125.9" y="122.9">A7</text>
<text x="144.9" y="120.8">IZnG</text>
<text x="232.1" y="123.6">IZnC</text>
<text x="247.7" y="123.6">Ucc</text>
<text x="259.1" y="121.1">VT11</text>
<text x="286.7" y="124.1">IDC</text>
<text x="37.5" y="131.1">Индикатор знака сегмент H</text>
<text x="125.9" y="130.7">A8</text>
<text x="145" y="129.1">IZnH</text>
<text x="187.1" y="130.1">R3</text>
<text x="146.1" y="135.4">IDA</text>
<text x="160.7" y="132">SegC</text>
<text x="211.2" y="133.6">VT3</text>
<text x="36.5" y="138.9">Питание индикатора единиц суммы</text>
<text x="126" y="138.5">A9</text>
<text x="146.1" y="142.7">IDB</text>
<text x="213.1" y="141.5">R11</text>
<text x="277" y="138.1">R31</text>
<text x="287.5" y="140.6">Ucc</text>
<text x="36.5" y="146.7">Питание индикатора десят. суммы</text>
<text x="126" y="146.3">A9</text>
<text x="272" y="148.6">R19</text>
<text x="36.5" y="154.5">Питание индикатора сотен суммы</text>
<text x="124.8" y="154">A10</text>
<text x="145.9" y="150.4">IDC</text>
<text x="283.9" y="151.1">IndP3</text>
<text x="124.8" y="161.8">A11</text>
<text x="146.4" y="158.2">IDD</text>
<text x="232.1" y="158.6">IZnD</text>
<text x="247.7" y="161.1">Ucc</text>
<text x="259.1" y="158.6">VT12</text>
<text x="286.7" y="161.6">IDD</text>
<text x="36.5" y="162.3">Питание индикатора тыс. суммы</text>
<text x="146.5" y="166">IDE</text>
<text x="160.7" y="166.9">SegD</text>
<text x="186.9" y="165.6">R4</text>
<text x="36.3" y="170">Питание индикатора десят. тыс. суммы</text>
<text x="124.8" y="169.6">A12</text>
<text x="146.6" y="173.8">IDF</text>
<text x="211.2" y="168.7">VT4</text>
<text x="36.5" y="177.8">Питание индикатора сотен тыс. суммы</text>
<text x="124.8" y="177.4">A13</text>
<text x="213.9" y="176.6">R12</text>
<text x="275.8" y="175.6">R232</text>
<text x="287.5" y="178.1">Ucc</text>
<text x="36.6" y="185.8">Питание индикатора единиц об. купюр</text>
<text x="124.8" y="185.3">A14</text>
<text x="147.1" y="182.8">IEA</text>
<text x="147.1" y="190">IEB</text>
<text x="232.2" y="191.1">IZnE</text>
<text x="272" y="186.1">R20</text>
<text x="283.9" y="188.6">IndP4</text>
<text x="35.5" y="193.6">Питание индикатора десят. об. купюр</text>
<text x="124.8" y="193.1">A15</text>
<text x="147" y="197.8">IEC</text>
<text x="259.1" y="196.1">VT13</text>
<text x="35.4" y="201.3">Питание индикатора сотен об. купюр</text>
<text x="125.9" y="200.9">B1</text>
<text x="160.8" y="199.5">SegE</text>
<text x="186.9" y="198.1">R5</text>
<text x="210.7" y="201.5">VT5</text>
<text x="247.7" y="198.6">Ucc</text>
<text x="286.8" y="199.1">IDE</text>
<text x="36.6" y="209.1">Питание индикатора единиц брак. купюр</text>
<text x="125.9" y="208.7">B2</text>
<text x="147.4" y="205.6">IED</text>
<text x="212.9" y="209.1">R13</text>
<text x="147.5" y="213.4">IEE</text>
<text x="277" y="213.1">R33</text>
<text x="287.5" y="215.6">Ucc</text>
<text x="35.5" y="216.9">Питание индикатора десят. брак. купюр</text>
<text x="126" y="216.5">B3</text>
<text x="147.6" y="221.2">IEF</text>
<text x="35.5" y="224.7">Питание индикатора сотен брак. купюр</text>
<text x="126" y="224.3">B4</text>
<text x="232.3" y="223.6">IZnF</text>
<text x="272" y="223.6">R21</text>
<text x="283.9" y="226.1">IndP5</text>
<text x="35.2" y="232.6">ШИМ</text>
<text x="125.9" y="232.2">B5</text>
<text x="146.2" y="229.6">Shim</text>
<text x="160.9" y="232">SegF</text>
<text x="186.9" y="230.6">R6</text>
<text x="210.7" y="233.7">VT6</text>
<text x="145.6" y="237.6">U</text>
<text x="260.4" y="239.9">VT9</text>
<text x="36.4" y="240.5">Напряжение питания +5 Вольт</text>
<text x="126" y="240">B6</text>
<text x="144.4" y="245.6">GND</text>
<text x="213.9" y="241.6">R14</text>
<text x="247.8" y="242.4">Ucc</text>
<text x="287" y="242.9">IDF</text>
<text x="36.6" y="248.6">Общий провод цифровых схем</text>
<text x="125.9" y="248">B7</text>
<text x="36.6" y="256.5">Напряжение питания +15 Вольт</text>
<text x="125.8" y="255.9">B8</text>
<text x="145.8" y="253.5">U</text>
<text x="277.1" y="256.9">R34</text>
<text x="125.8" y="264">B9</text>
<text x="144.6" y="261.6">GND</text>
<text x="232" y="258.6">IZnG</text>
<text x="287.6" y="259.4">Ucc</text>
<text x="36.8" y="264.5">Общий провод цифровых схем</text>
<text x="160.5" y="266.9">SegG</text>
<text x="187.1" y="265.6">R7</text>
<text x="210.6" y="268.5">VT7</text>
<text x="272.1" y="267.4">R22</text>
<text x="284" y="269.9">IndP6</text>
<text x="35.4" y="272.5">Код номинала купюры</text>
<text x="124.9" y="271.7">B10</text>
<text x="142.7" y="271.1">Com1</text>
<text x="35.8" y="280.1">Бракованная купюра</text>
<text x="124.9" y="279.4">B11</text>
<text x="142.7" y="278.6">Com2</text>
<text x="213.9" y="276.5">R15</text>
<text x="247.8" y="279.9">Ucc</text>
<text x="259.2" y="277.4">VT10</text>
<text x="287" y="280.4">IEA</text>
<text x="36.2" y="287.8">Светодиод</text>
<text x="125" y="287.4">B12</text>
<text x="141.2" y="286.4">LightD</text>
<text x="231.4" y="293.6">IZnH</text>
<text x="36.2" y="295.4">Фотодод</text>
<text x="125" y="295.5">B13</text>
<text x="140.7" y="294.6">PhotoD</text>
<text x="277.1" y="294.4">R35</text>
<text x="287.6" y="296.9">Ucc</text>
<text x="36.3" y="303.2">Двигатель</text>
<text x="125.1" y="303.3">B14</text>
<text x="146.1" y="302">Dvig</text>
<text x="160.7" y="301.9">SegH</text>
<text x="186.9" y="300.6">R8</text>
<text x="209.9" y="303.7">VT8</text>
<text x="272.1" y="304.9">R23</text>
<text x="213.9" y="310.6">R16</text>
<text x="284" y="307.4">IndP7</text>
<text x="247.8" y="317.4">Ucc</text>
<text x="259.2" y="314.9">VT11</text>
<text x="287" y="317.9">IEB</text>
<text x="277.1" y="331.9">R36</text>
<text x="287.6" y="334.4">Ucc</text>
<text x="272.1" y="342.4">R24</text>
<text x="284" y="344.9">IndP8</text>
<text x="259.2" y="352.4">VT12</text>
<text x="247.8" y="354.9">Ucc</text>
<text x="286.9" y="355.4">IEC</text>
<text x="277.1" y="369.4">R37</text>
<text x="287.6" y="371.9">Ucc</text>
<text x="272.1" y="379.9">R25</text>
<text x="284" y="382.4">IndP9</text>
<text x="259.2" y="389.9">VT13</text>
<text x="247.8" y="392.4">Ucc</text>
<text x="286.9" y="392.9">IED</text>
<text x="277.1" y="406.9">R26</text>
<text x="287.6" y="409.4">Ucc</text>
<text x="272.1" y="417.4">R26</text>
<text x="281.9" y="419.9">IndP10</text>
<text x="247.5" y="435.8">Ucc</text>
<text x="258.9" y="433.3">VT12</text>
<text x="286.7" y="436.3">IEE</text>
<text x="276.8" y="450.3">R38</text>
<text x="287.4" y="452.8">Ucc</text>
<text x="271.8" y="460.8">R27</text>
<text x="281.6" y="463.3">IndP11</text>
<text x="159.4" y="473.5">PhotoD</text>
<text x="247.5" y="473.3">Ucc</text>
<text x="258.9" y="470.8">VT13</text>
<text x="286.8" y="473.8">IEF</text>
<text x="159.6" y="482.5">LightD</text>
<text x="276.8" y="487.8">R39</text>
<text x="287.4" y="490.3">Ucc</text>
<text x="177.9" y="492.7">VD1</text>
<text x="200" y="493.2">VD2</text>
<text x="271.8" y="498.3">R28</text>
<text x="281.3" y="500.8">IndP12</text>
<text x="307.9" y="563.2">Схема электрическая</text>
<text x="313.6" y="568.3">принципиальная</text>
</g>
<g font-size="3.5">
<text x="230.7" y="562.6">Разраб.</text>
<text x="366.5" y="562.6">У</text>
<text x="371.3" y="562.6">К</text>
<text x="376.2" y="562.6">П</text>
</g>
<g font-size="3.2">
<text x="230.6" y="557.5">Изм</text>
<text x="237.9" y="557.5">Лист</text>
<text x="251.5" y="557.5">№ докум.</text>
<text x="273.3" y="557.5">Подп.</text>
<text x="285.8" y="557.5">Дата</text>
<text x="368.8" y="552.5">Лит.</text>
<text x="383.8" y="552.5">Масса</text>
<text x="399.1" y="552.5">Масштаб</text>
<text x="233.2" y="561.4">.</text>
<text x="247.7" y="562.5">Морозов А. А.</text>
<text x="230.7" y="567.5">Проверил</text>
<text x="247.7" y="567.5">Комаров В. М.</text>
<text x="369.6" y="572.5">Лист 1</text>
<text x="392.9" y="572.5">Листов 1</text>
<text x="230.8" y="582.5">Н. контр.</text>
<text x="247.7" y="582.5">Комаров В. М.</text>
</g>
<g font-size="2.8">
<text x="308.1" y="53.1">CC</text>
<text x="148.6" y="238.1">CC</text>
<text x="148.8" y="254.1">C2</text>
</g>
<text font-size="2.1" x="393.3" y="592.1">Формат А2</text>
</svg>
